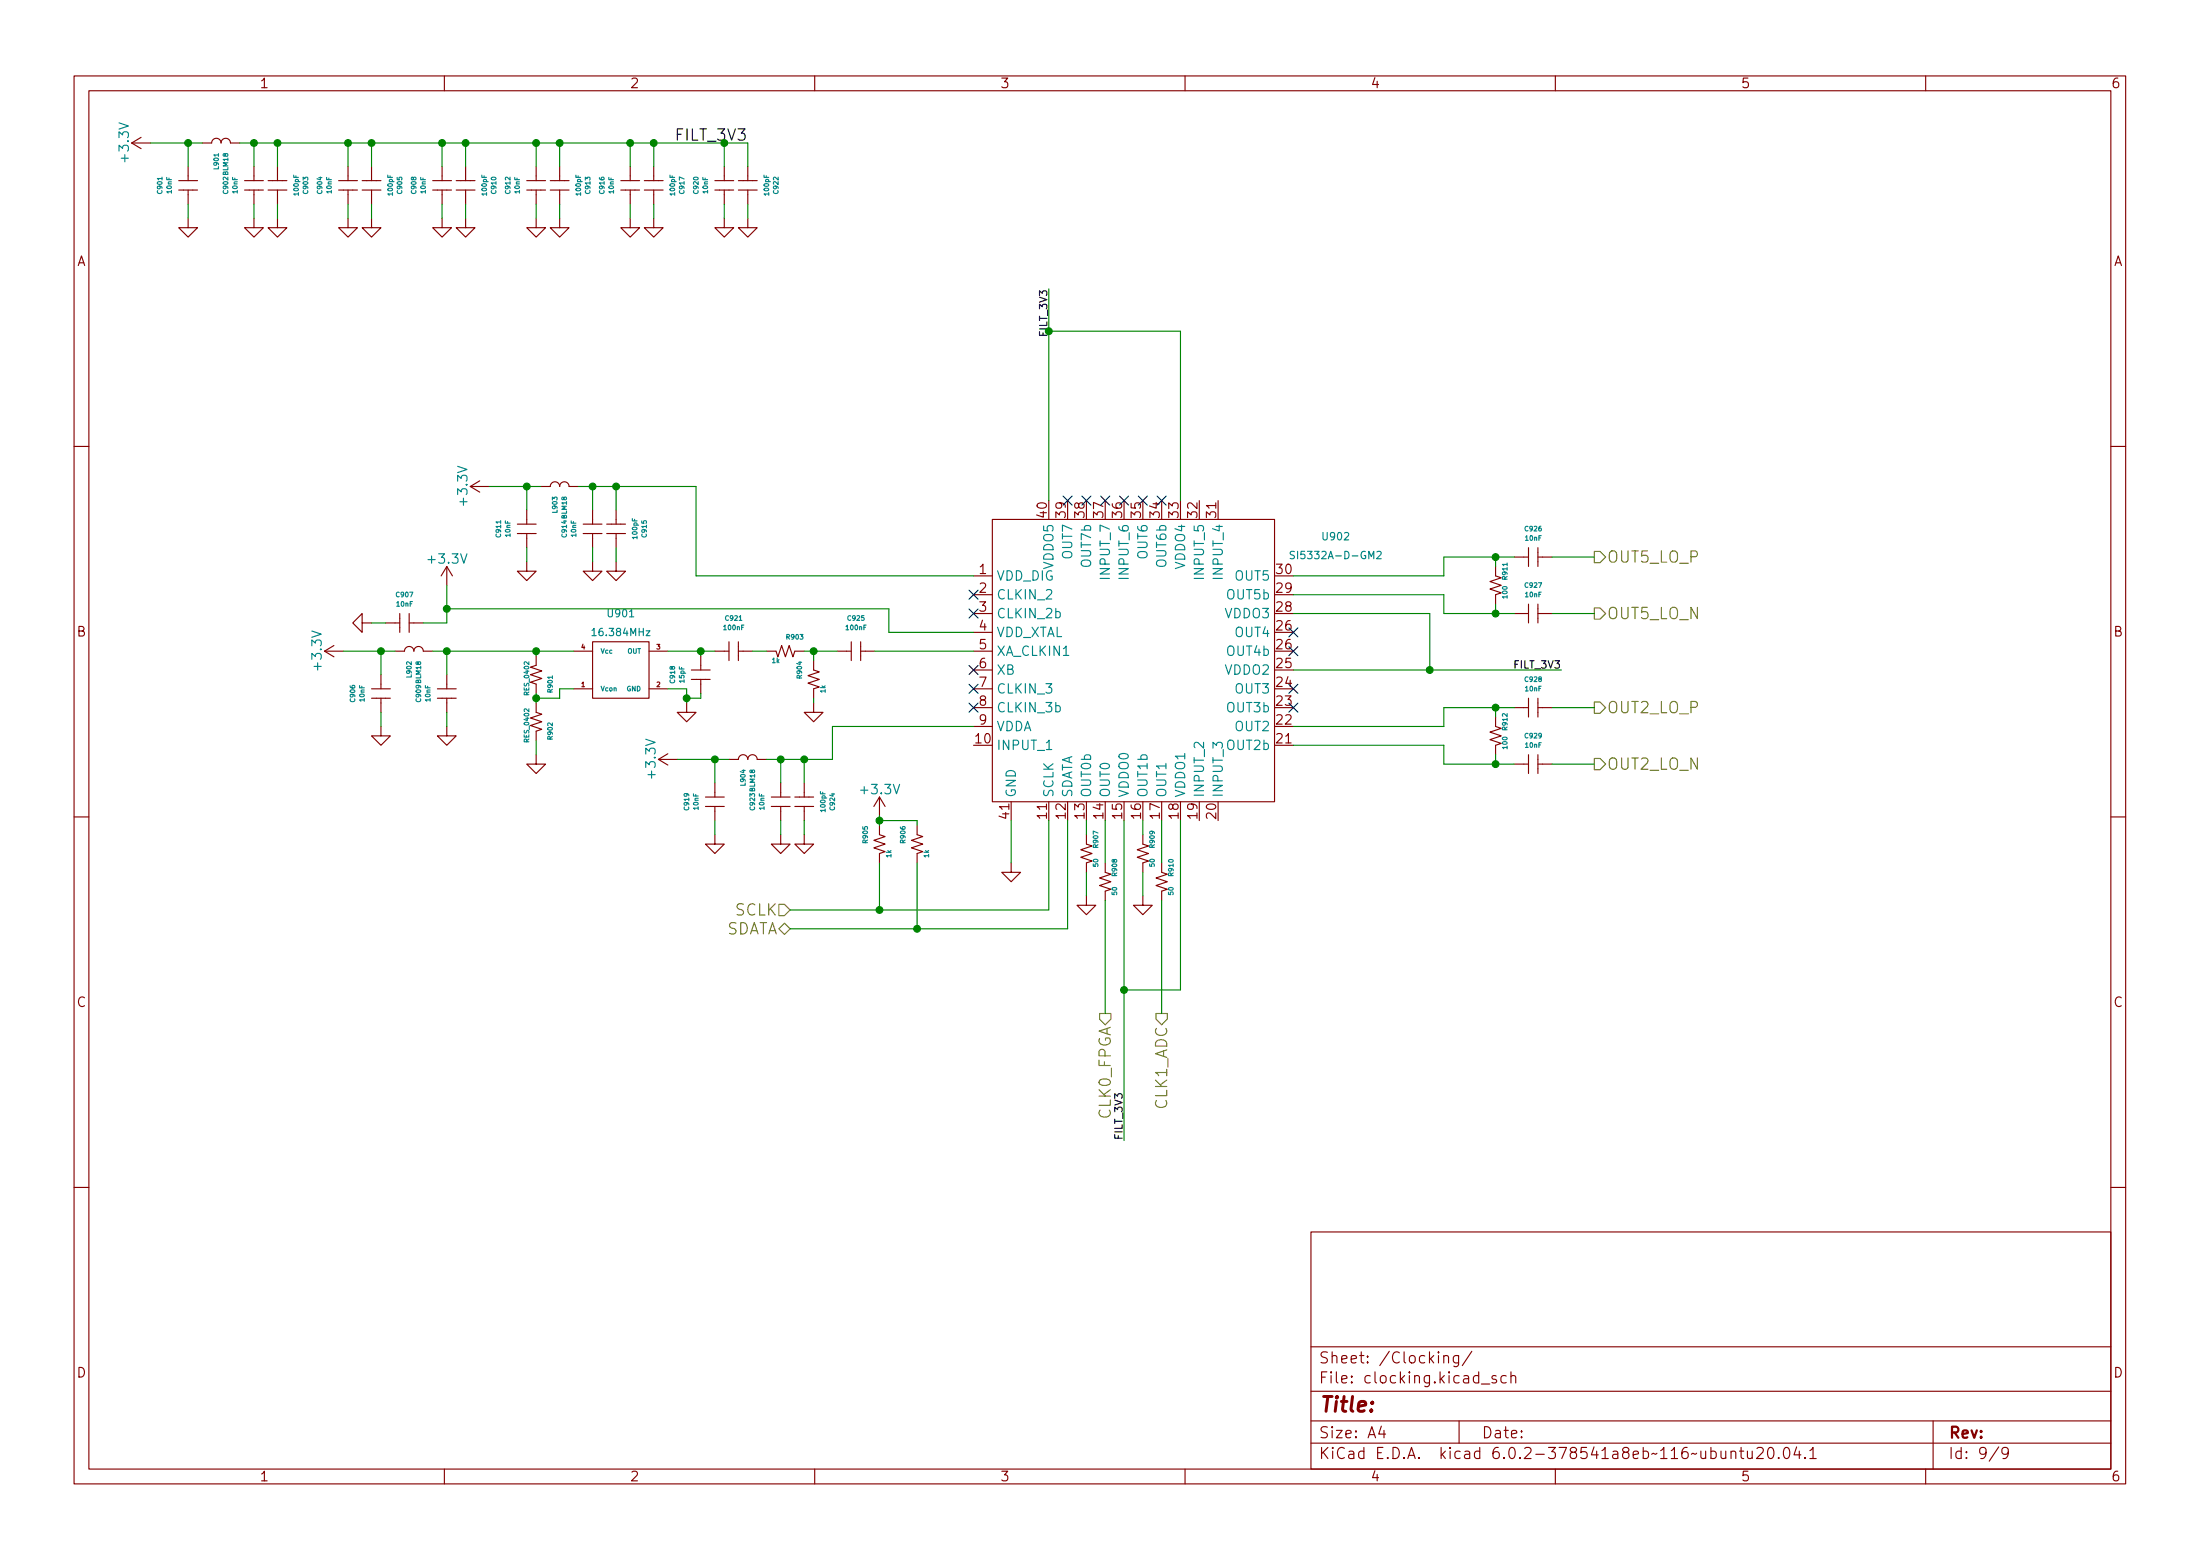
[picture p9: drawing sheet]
<svg xmlns="http://www.w3.org/2000/svg" width="297mm" height="210mm" viewBox="0 0 297 210" stroke-linecap="round" stroke-linejoin="round" font-family="sans-serif">
<g fill="none" stroke="#840000" stroke-width=".15">
<path d="M10 10.2h277v190.1h-277zM12 12.2h273v186.1h-273zM17.8 19.3l1.2 .8M17.8 19.3h2.5M19 18.5l-1.2 .8M27.3 19.3h1.3a.64 .64 0 0 1 .6-.6 .64 .64 0 0 1 .6 .6 .64 .64 0 0 1 .7-.6 .64 .64 0 0 1 .6 .6h1.3M60 10.2v2M110 10.2v2M160 10.2v2M210 10.2v2M260 10.2v2M24.1 24.4h2.6"/>
<path d="M24.1 25.6h2.6M25.4 29.5v1.2h-1.3l1.3 1.3 1.3-1.3h-1.3M25.4 22.5v1.9M25.4 25.6v2M33 24.4h2.6M33 25.6h2.6M34.3 29.5v1.2h-1.3l1.3 1.3 1.3-1.3h-1.3M34.3 22.5v1.9M34.3 25.6v2M36.2 24.4h2.5M36.2 25.6h2.5M37.5 29.5v1.2h-1.3l1.3 1.3 1.2-1.3h-1.2"/>
<path d="M37.5 22.5v1.9M37.5 25.6v2M45.7 24.4h2.6M45.7 25.6h2.6M47 29.5v1.2h-1.3l1.3 1.3 1.3-1.3h-1.3M47 22.5v1.9M47 25.6v2M48.9 24.4h2.5M48.9 25.6h2.5M50.2 29.5v1.2h-1.3l1.3 1.3 1.2-1.3h-1.2M50.2 22.5v1.9M50.2 25.6v2"/>
<path d="M58.4 24.4h2.6M58.4 25.6h2.6M59.7 29.5v1.2h-1.3l1.3 1.3 1.3-1.3h-1.3M59.7 22.5v1.9M59.7 25.6v2M61.6 24.4h2.5M61.6 25.6h2.5M62.9 29.5v1.2h-1.3l1.3 1.3 1.2-1.3h-1.2M62.9 22.5v1.9M62.9 25.6v2M71.1 24.4h2.6M71.1 25.6h2.6"/>
<path d="M72.4 29.5v1.2h-1.3l1.3 1.3 1.3-1.3h-1.3M72.4 22.5v1.9M72.4 25.6v2M74.3 24.4h2.5M74.3 25.6h2.5M75.6 29.5v1.2h-1.3l1.3 1.3 1.2-1.3h-1.2M75.6 22.5v1.9M75.6 25.6v2M83.8 24.4h2.6M83.8 25.6h2.6M85.1 29.5v1.2h-1.3l1.3 1.3 1.3-1.3h-1.3M85.1 22.5v1.9"/>
<path d="M85.1 25.6v2M87 24.4h2.5M87 25.6h2.5M88.3 29.5v1.2h-1.3l1.3 1.3 1.2-1.3h-1.2M88.3 22.5v1.9M88.3 25.6v2M96.5 24.4h2.6M96.5 25.6h2.6M97.8 29.5v1.2h-1.3l1.3 1.3 1.3-1.3h-1.3M97.8 22.5v1.9M97.8 25.6v2M99.7 24.4h2.5"/>
<path d="M99.7 25.6h2.5M101 29.5v1.2h-1.3l1.3 1.3 1.2-1.3h-1.2M101 22.5v1.9M101 25.6v2M10 60.2h2M60.3 76.4v2.6M60.3 76.4l-.7 1.3M60.3 76.4l.8 1.3M63.5 65.7h2.5M63.5 65.7l1.3 .7M64.8 64.9l-1.3 .8M69.8 70.7h2.6"/>
<path d="M69.8 72h2.6M71.1 75.8v1.3h-1.3l1.3 1.3 1.3-1.3h-1.3M71.1 68.8v1.9M71.1 72v1.9M73 65.7h1.3a.64 .64 0 0 1 .6-.7 .64 .64 0 0 1 .7 .7 .64 .64 0 0 1 .6-.7 .64 .64 0 0 1 .6 .7h1.3M78.7 70.7h2.6M78.7 72h2.6M80 75.8v1.3h-1.3l1.3 1.3 1.3-1.3h-1.3M80 68.8v1.9M80 72v1.9M81.9 70.7h2.6M81.9 72h2.6"/>
<path d="M83.2 75.8v1.3h-1.3l1.3 1.3 1.3-1.3h-1.3M83.2 68.8v1.9M83.2 72v1.9M131.4 77.7h2.6M134 70.1h38.1v38.1h-38.1zM164.5 67.6v2.5M201.9 76.4v1.3l.8 .3-1.5 .5 1.5 .5-1.5 .5 1.5 .5-.8 .3v1.2M204.5 75.2h1.9M206.4 73.9v2.5M207.6 75.2h1.9M207.6 73.9v2.5M285 60.2h2"/>
<path d="M43.8 87.9h2.6M43.8 87.9l1.3 .7M45.1 87.1l-1.3 .8M48.9 84.1v1.2l-1.3-1.2 1.3-1.3v1.3h1.3M50.2 93h2.5M50.2 94.2h2.5M51.4 98v1.3h-1.2l1.2 1.3 1.3-1.3h-1.3M51.4 91.1v1.9M51.4 94.2v1.9M52.1 84.1h1.9M53.3 87.9h1.3a.64 .64 0 0 1 .6-.7 .64 .64 0 0 1 .7 .7 .64 .64 0 0 1 .6-.7 .64 .64 0 0 1 .6 .7h1.3M54 82.8v2.5"/>
<path d="M55.2 84.1h1.9M55.2 82.8v2.5M59.1 93h2.5M59.1 94.2h2.5M60.3 98v1.3h-1.2l1.2 1.3 1.3-1.3h-1.3M60.3 91.1v1.9M60.3 94.2v1.9M72.4 94.9v1.2l.8 .3-1.6 .5 1.6 .5-1.6 .5 1.6 .5-.8 .3v1.2M72.4 88.5v1.3l-.8 .2 1.6 .5-1.6 .6 1.6 .5-1.6 .5 .8 .2v1.3M77.5 93h2.5M77.5 87.9h2.5M80 86.6h7.6v7.6h-7.6z"/>
<path d="M87.6 93h2.6M87.6 87.9h2.6M92.7 94.9v1.2h-1.3l1.3 1.3 1.3-1.3h-1.3M93.3 90.4h2.6M93.3 91.7h2.6M94.6 88.5v1.9M94.6 91.7v1.9M96.5 87.9h1.9M98.4 86.6v2.5M99.7 87.9h1.9M99.7 86.6v2.5M103.5 87.9h1.3l.2 .7 .5-1.5 .5 1.5 .6-1.5 .5 1.5 .2-.7h1.3"/>
<path d="M109.9 89.1v1.3l.7 .3-1.5 .5 1.5 .5-1.5 .5 1.5 .5-.7 .3v1.2M109.9 94.9v1.2h-1.3l1.3 1.3 1.2-1.3h-1.2M113 87.9h1.9M114.9 86.6v2.5M116.2 87.9h1.9M116.2 86.6v2.5M131.4 90.4h2.6M131.4 93h2.6M131.4 87.9h2.6M131.4 80.3h2.6M131.4 82.8h2.6M131.4 85.3h2.6"/>
<path d="M131.4 95.5h2.6M131.4 98h2.6M201.9 96.8v1.2l.8 .3-1.5 .5 1.5 .5-1.5 .5 1.5 .5-.8 .3v1.2M204.5 82.8h1.9M204.5 95.5h1.9M206.4 81.5v2.6M206.4 94.2v2.6M207.6 82.8h1.9M207.6 95.5h1.9M207.6 81.5v2.6M207.6 94.2v2.6M10 110.2h2"/>
<path d="M72.4 101.8v1.3h-1.3l1.3 1.3 1.3-1.3h-1.3M88.9 102.5l1.3 .7M88.9 102.5h2.5M90.2 101.7l-1.3 .8M95.2 108.8h2.6M95.2 107.6h2.6M96.5 112.6v1.3h-1.3l1.3 1.3 1.3-1.3h-1.3M96.5 105.7v1.9M96.5 108.8v1.9M98.4 102.5h1.3a.64 .64 0 0 1 .6-.7 .64 .64 0 0 1 .7 .7 .64 .64 0 0 1 .6-.7 .64 .64 0 0 1 .6 .7h1.3M104.1 108.8h2.6M104.1 107.6h2.6"/>
<path d="M105.4 112.6v1.3h-1.3l1.3 1.3 1.3-1.3h-1.3M105.4 105.7v1.9M105.4 108.8v1.9M107.3 108.8h2.6M107.3 107.6h2.6M108.6 112.6v1.3h-1.3l1.3 1.3 1.3-1.3h-1.3M108.6 105.7v1.9M108.6 108.8v1.9M118.7 111.4v1.2l.8 .3-1.5 .5 1.5 .5-1.5 .5 1.5 .5-.8 .3v1.3M118.7 107.6v2.5M118.7 107.6l-.7 1.2M118.7 107.6l.8 1.2"/>
<path d="M123.8 111.4v1.2l.8 .3-1.5 .5 1.5 .5-1.5 .5 1.5 .5-.8 .3v1.3M136.5 116.5v1.2h1.3l-1.3 1.3-1.2-1.3h1.2M136.5 108.2v2.5M141.6 108.2v2.5M146.7 112.6v1.3l.7 .3-1.5 .5 1.5 .5-1.5 .5 1.5 .5-.7 .3v1.2M149.2 116.5v1.2l.8 .3-1.5 .5 1.5 .5-1.5 .5 1.5 .5-.8 .3v1.2M154.3 112.6v1.3l.8 .3-1.6 .5 1.6 .5-1.6 .5 1.6 .5-.8 .3v1.2M156.8 116.5v1.2l.8 .3-1.5 .5 1.5 .5-1.5 .5 1.5 .5-.8 .3v1.2M172.1 100.6h2.5M204.5 103.1h1.9M206.4 101.8v2.6M207.6 101.8v2.6"/>
<path d="M207.6 103.1h1.9M285 110.2h2M146.7 120.9v1.3h1.3l-1.3 1.2-1.3-1.2h1.3M154.3 120.9v1.3h1.3l-1.3 1.2-1.3-1.2h1.3M10 160.2h2M177 166.3h108v32h-108zM285 160.2h2M60 198.3v2M110 198.3v2M160 198.3v2M177 194.8h108M177 191.8h108"/>
<path d="M177 187.8h108M177 181.8h108M186.5 192.5l-.4 1h1M186.9 193v1M194.9 183.1a.37 .37 0 0 1 .7 0v.8M194.9 182.9v1M196.9 182.9v1.2a.41 .41 0 0 1-.6 .3M196.9 183l-.4-.1-.3 .3v.4l.2 .3h.1h.4M197 191.8v3M198.7 182.4l-1.3 1.9M200 186.8h1.1M202 185.7l-.4-.1-.2 .2 .1 .3 .5 .1 .1 .1-.1 .3h-.1h-.5"/>
<path d="M203.4 185.7l-.5-.1-.3 .3v.4l.2 .3h.1h.5M204 185.8a.37 .37 0 0 1 .6 0v.8M204 185.1v1.5M210 198.3v2M233.7 196a.37 .37 0 0 1 .7 0v.8M233.7 195.8v1M234.9 195.8h.5M235.1 195.3v1.3v.2h.3M235.9 195.8l.1 1a.41 .41 0 0 0 .6-.1M236.6 195.8v1M237.2 195.5l.2-.2 .5 .1a.41 .41 0 0 1 .1 .6l-.9 .8h1M238.8 195.5a.36 .36 0 0 1 .4-.2 .36 .36 0 0 1 .2 .3 .77 .77 0 0 1-.4 1.2 .91 .91 0 0 1-.2-1.3z"/>
<path d="M240.1 196.7l.1 .1h-.1v-.1v.1M241 195.4a.36 .36 0 0 1 .6 .2 .77 .77 0 0 1-.5 1.2 1 1 0 0 1-.1-1.4zM242.6 195.3l-.4 1h.9M242.9 195.8v1M243.7 196.7l.1 .1h-.1h-.1l.1-.1v.1M244.4 195.8l.4-.5v1.5M244.4 196.8h.8M260 198.3v2M261 191.8v6.5M269.9 195.3l-1.3 1.9M271.2 196l-.3 .3h-.3l-.3-.3v-.4l.1-.2 .5-.1 .2 .2a.99 .99 0 0 1-.4 1.3h-.3"/>
</g>
<path d="M174.8 74.4h-.4l-.2 .2 .1 .2 .4 .2v.3l-.1 .1h-.4M185.9 74.5l.4-.1 .2 .3-.6 .7h.6M79.9 85.1l.3-.3v1M79.9 85.8h.6M143.6 88.5h.7" fill="none" stroke="#008484" stroke-width=".15"/>
<path d="M215.3 74.4h.7l.8 .8-.8 .7h-.7zM215.3 94.7h.7l.8 .8-.8 .8h-.7zM215.3 82h.7l.8 .8-.8 .8h-.7zM215.3 102.4h.7l.8 .7-.8 .8h-.7zM105.2 122h.7l.8 .8-.8 .8h-.7zM105.2 125.3l.7-.7 .8 .7-.8 .8zM148.5 136.8h1.5v.7l-.8 .8-.7-.8zM156.1 136.8h1.5v.7l-.8 .8-.7-.8z" fill="none" stroke="#848400" stroke-width=".15"/>
<g fill="none" stroke="#008400" stroke-width=".15">
<path d="M20.3 19.3h7M25.4 19.3v3.2M32.4 19.3h65.4v3.2M34.3 19.3v3.2M37.5 19.3v3.2M47 19.3v3.2M50.2 19.3v3.2M59.7 19.3v3.2M62.9 19.3v3.2M72.4 19.3v3.2M75.6 19.3v3.2M85.1 19.3v3.2"/>
<path d="M88.3 19.3v3.2M101 19.3v3.2M25.4 27.6v1.9M34.3 27.6v1.9M37.5 27.6v1.9M47 27.6v1.9M50.2 27.6v1.9M59.7 27.6v1.9M62.9 27.6v1.9M72.4 27.6v1.9M75.6 27.6v1.9M85.1 27.6v1.9"/>
<path d="M88.3 27.6v1.9M97.8 27.6v1.9M101 27.6v1.9M141.6 39v28.6M141.6 44.7h17.8v22.9M60.3 79v5.1h-3.2M66 65.7h7M71.1 65.7v3.1M71.1 73.9v1.9M78.1 65.7h15.9v12h37.4M80 65.7v3.1M80 73.9v1.9"/>
<path d="M83.2 65.7v3.1M83.2 73.9v1.9M201.9 75.2v1.2M204.5 75.2h-9.6v2.5h-20.3M209.5 75.2h5.8M46.4 87.9h6.9M50.2 84.1h1.9M51.4 87.9v3.2M51.4 96.1v1.9M58.4 87.9h19.1M60.3 82.2h59.7v3.1h11.4M60.3 87.9v3.2"/>
<path d="M60.3 96.1v1.9M72.4 87.9v.6M72.4 93.6v1.3M72.4 99.9v1.9M77.5 93h-1.9v1.2h-3.2M90.2 93h2.5v1.9M90.2 87.9h6.3M94.6 87.9v.6M94.6 93.6v.6h-1.9M101.6 87.9h1.9M108.6 87.9h4.4M109.9 87.9v1.2"/>
<path d="M109.9 94.2v.7M118.1 87.9h13.3M131.4 98h-19v4.5h-8.9M174.6 90.4h36.2M174.6 80.3h20.3v2.5h9.6M174.6 82.8h18.4v7.6M201.9 81.5v1.3M201.9 95.5v1.3M204.5 95.5h-9.6v2.5h-20.3M209.5 82.8h5.8M209.5 95.5h5.8M91.4 102.5h7"/>
<path d="M96.5 102.5v3.2M96.5 110.7v1.9M105.4 102.5v3.2M105.4 110.7v1.9M108.6 102.5v3.2M108.6 110.7v1.9M118.7 110.7h5.1v.7M118.7 110.1v1.3M118.7 116.5v6.3M123.8 116.5v8.8M136.5 110.7v5.8M141.6 110.7v12.1h-34.9"/>
<path d="M144.1 110.7v14.6h-37.4M146.7 110.7v1.9M146.7 117.7v3.2M149.2 110.7v5.8M151.8 110.7v43.2M154.3 110.7v1.9M154.3 117.7v3.2M156.8 110.7v5.8M159.4 110.7v22.9h-7.6M174.6 100.6h20.3v2.5h9.6M201.9 101.8v1.3M209.5 103.1h5.8"/>
<path d="M149.2 121.5v15.3M156.8 121.5v15.3"/>
</g>
<g fill="none" stroke="#000084" stroke-width=".15">
<path d="M130.8 79.6l1.3 1.3M132.1 79.6l-1.3 1.3M143.5 66.9l1.3 1.3M144.8 66.9l-1.3 1.3M146.1 66.9l1.2 1.3M147.3 66.9l-1.2 1.3M148.6 66.9l1.2 1.3M149.8 66.9l-1.2 1.3M151.2 66.9l1.2 1.3M152.4 66.9l-1.2 1.3M153.7 66.9l1.2 1.3M154.9 66.9l-1.2 1.3"/>
<path d="M156.2 66.9l1.3 1.3M157.5 66.9l-1.3 1.3M130.8 89.8l1.3 1.2M130.8 94.9l1.3 1.2M130.8 92.3l1.3 1.3M130.8 82.2l1.3 1.2M132.1 89.8l-1.3 1.2M132.1 94.9l-1.3 1.2M132.1 92.3l-1.3 1.3M132.1 82.2l-1.3 1.2M174 92.3l1.2 1.3M174 94.9l1.2 1.2"/>
<path d="M174 87.3l1.2 1.2M174 84.7l1.2 1.2M175.2 92.3l-1.2 1.3M175.2 94.9l-1.2 1.2M175.2 87.3l-1.2 1.2M175.2 84.7l-1.2 1.2"/>
</g>
<g fill="#008400" stroke="#008400" stroke-width=".15">
<circle cx="88.3" cy="19.3" r=".46"/>
<circle cx="59.7" cy="19.3" r=".46"/>
<circle cx="62.9" cy="19.3" r=".46"/>
<circle cx="85.1" cy="19.3" r=".46"/>
<circle cx="72.4" cy="19.3" r=".46"/>
<circle cx="75.6" cy="19.3" r=".46"/>
<circle cx="201.9" cy="103.1" r=".46"/>
<circle cx="201.9" cy="75.2" r=".46"/>
<circle cx="201.9" cy="82.8" r=".46"/>
<circle cx="201.9" cy="95.5" r=".46"/>
<circle cx="193" cy="90.4" r=".46"/>
<circle cx="60.3" cy="87.9" r=".46"/>
<circle cx="72.4" cy="87.9" r=".46"/>
<circle cx="72.4" cy="94.2" r=".46"/>
<circle cx="71.1" cy="65.7" r=".46"/>
<circle cx="51.4" cy="87.9" r=".46"/>
<circle cx="151.8" cy="133.6" r=".46"/>
<circle cx="123.8" cy="125.3" r=".46"/>
<circle cx="118.7" cy="122.8" r=".46"/>
<circle cx="96.5" cy="102.5" r=".46"/>
<circle cx="83.2" cy="65.7" r=".46"/>
<circle cx="80" cy="65.7" r=".46"/>
<circle cx="92.7" cy="94.2" r=".46"/>
<circle cx="109.9" cy="87.9" r=".46"/>
<circle cx="94.6" cy="87.9" r=".46"/>
<circle cx="141.6" cy="44.7" r=".46"/>
<circle cx="60.3" cy="82.2" r=".46"/>
<circle cx="47" cy="19.3" r=".46"/>
<circle cx="37.5" cy="19.3" r=".46"/>
<circle cx="34.3" cy="19.3" r=".46"/>
<circle cx="25.4" cy="19.3" r=".46"/>
<circle cx="50.2" cy="19.3" r=".46"/>
<circle cx="118.7" cy="110.7" r=".46"/>
<circle cx="105.4" cy="102.5" r=".46"/>
<circle cx="108.6" cy="102.5" r=".46"/>
</g>
<text font-size="2.8" fill="#840000" x="178" y="190.6">Title:</text>
<text font-size="2.1" fill="#008400" x="91.5" y="19">FILT_3V3</text>
<g font-size="2.1" fill="#848400">
<text x="216.9" y="75.9">OUT5_LO_P</text>
<text x="216.9" y="83.6">OUT5_LO_N</text>
<text x="216.9" y="96.3">OUT2_LO_P</text>
<text x="216.9" y="103.9">OUT2_LO_N</text>
<text x="99.3" y="123.6">SCLK</text>
<text x="97.7" y="126.1">SDATA</text>
<text x="157.6" y="149.7" transform="rotate(-90 157.6 149.7)">CLK1_ADC</text>
<text x="150" y="151" transform="rotate(-90 150 151)">CLK0_FPGA</text>
</g>
<g font-size="2.1" fill="#840000">
<text x="178" y="184">Sheet: /Clocking/</text>
<text x="178" y="186.7">File: clocking.kicad_sch</text>
<text x="178" y="196.9">KiCad E.D.A. kicad 6.0.2-378541a8eb~116~ubuntu20.04.1</text>
<text x="178" y="194.1">Size: A4</text>
<text x="200" y="194.1">Date:</text>
<text x="263" y="194.1">Rev:</text>
<text x="263" y="196.9">Id: 9/9</text>
</g>
<g font-size="1.8" fill="#840000">
<text x="35" y="11.9">1</text>
<text x="85" y="11.9">2</text>
<text x="135" y="11.9">3</text>
<text x="185" y="11.9">4</text>
<text x="235" y="11.9">5</text>
<text x="285" y="11.9">6</text>
<text x="10.3" y="35.9">A</text>
<text x="285.3" y="35.9">A</text>
<text x="141.4" y="69.8" transform="rotate(-90 141.4 69.8)">40</text>
<text x="143.9" y="69.8" transform="rotate(-90 143.9 69.8)">39</text>
<text x="146.4" y="69.8" transform="rotate(-90 146.4 69.8)">38</text>
<text x="149" y="69.8" transform="rotate(-90 149 69.8)">37</text>
<text x="151.5" y="69.8" transform="rotate(-90 151.5 69.8)">36</text>
<text x="154.1" y="69.8" transform="rotate(-90 154.1 69.8)">35</text>
<text x="156.6" y="69.8" transform="rotate(-90 156.6 69.8)">34</text>
<text x="159.1" y="69.8" transform="rotate(-90 159.1 69.8)">33</text>
<text x="161.7" y="69.8" transform="rotate(-90 161.7 69.8)">32</text>
<text x="164.2" y="69.8" transform="rotate(-90 164.2 69.8)">31</text>
<text x="132.2" y="77.5">1</text>
<text x="172.4" y="77.5">30</text>
<text x="132.2" y="80">2</text>
<text x="132.2" y="82.5">3</text>
<text x="172.4" y="82.5">28</text>
<text x="172.4" y="80">29</text>
<text x="10.3" y="85.9">B</text>
<text x="132.2" y="85.1">4</text>
<text x="132.2" y="87.6">5</text>
<text x="172.4" y="85.1">26</text>
<text x="172.4" y="87.6">26</text>
<text x="285.3" y="85.9">B</text>
<text x="132.2" y="90.2">6</text>
<text x="132.2" y="92.7">7</text>
<text x="132.2" y="95.2">8</text>
<text x="172.4" y="95.2">23</text>
<text x="172.4" y="92.7">24</text>
<text x="172.4" y="90.2">25</text>
<text x="131.7" y="100.3">10</text>
<text x="132.2" y="97.8">9</text>
<text x="172.4" y="100.3">21</text>
<text x="172.4" y="97.8">22</text>
<text x="136.3" y="110.5" transform="rotate(-90 136.3 110.5)">41</text>
<text x="141.4" y="110.5" transform="rotate(-90 141.4 110.5)">11</text>
<text x="143.9" y="110.5" transform="rotate(-90 143.9 110.5)">12</text>
<text x="146.4" y="110.5" transform="rotate(-90 146.4 110.5)">13</text>
<text x="149" y="110.5" transform="rotate(-90 149 110.5)">14</text>
<text x="151.5" y="110.5" transform="rotate(-90 151.5 110.5)">15</text>
<text x="154.1" y="110.5" transform="rotate(-90 154.1 110.5)">16</text>
<text x="156.6" y="110.5" transform="rotate(-90 156.6 110.5)">17</text>
<text x="159.1" y="110.5" transform="rotate(-90 159.1 110.5)">18</text>
<text x="161.7" y="110.5" transform="rotate(-90 161.7 110.5)">19</text>
<text x="164.2" y="110.5" transform="rotate(-90 164.2 110.5)">20</text>
<text x="10.3" y="135.9">C</text>
<text x="285.3" y="135.9">C</text>
<text x="10.3" y="185.9">D</text>
<text x="285.3" y="185.9">D</text>
<text x="35" y="199.9">1</text>
<text x="85" y="199.9">2</text>
<text x="135" y="199.9">3</text>
<text x="185" y="199.9">4</text>
<text x="235" y="199.9">5</text>
<text x="285" y="199.9">6</text>
</g>
<g font-size="1.8" fill="#008484">
<text x="17.4" y="21.6" transform="rotate(-90 17.4 21.6)">+3.3V</text>
<text x="63.1" y="68" transform="rotate(-90 63.1 68)">+3.3V</text>
<text x="58" y="76.1">+3.3V</text>
<text x="142.2" y="76.7" transform="rotate(-90 142.2 76.7)">VDDO5</text>
<text x="144.8" y="75.3" transform="rotate(-90 144.8 75.3)">OUT7</text>
<text x="147.3" y="76.4" transform="rotate(-90 147.3 76.4)">OUT7b</text>
<text x="149.9" y="77.9" transform="rotate(-90 149.9 77.9)">INPUT_7</text>
<text x="152.4" y="77.9" transform="rotate(-90 152.4 77.9)">INPUT_6</text>
<text x="154.9" y="75.3" transform="rotate(-90 154.9 75.3)">OUT6</text>
<text x="157.5" y="76.4" transform="rotate(-90 157.5 76.4)">OUT6b</text>
<text x="160" y="76.7" transform="rotate(-90 160 76.7)">VDDO4</text>
<text x="162.6" y="77.9" transform="rotate(-90 162.6 77.9)">INPUT_5</text>
<text x="165.1" y="77.9" transform="rotate(-90 165.1 77.9)">INPUT_4</text>
<text x="134.5" y="78.4">VDD_DIG</text>
<text x="134.5" y="80.9">CLKIN_2</text>
<text x="134.5" y="83.4">CLKIN_2b</text>
<text x="165.5" y="83.4">VDDO3</text>
<text x="165.8" y="80.9">OUT5b</text>
<text x="166.9" y="78.4">OUT5</text>
<text x="134.5" y="86">VDD_XTAL</text>
<text x="134.5" y="88.5">XA_CLKIN1</text>
<text x="165.8" y="88.5">OUT4b</text>
<text x="166.9" y="86">OUT4</text>
<text x="43.4" y="90.2" transform="rotate(-90 43.4 90.2)">+3.3V</text>
<text x="134.5" y="91.1">XB</text>
<text x="134.5" y="93.6">CLKIN_3</text>
<text x="165.5" y="91.1">VDDO2</text>
<text x="166.9" y="93.6">OUT3</text>
<text x="134.5" y="101.2">INPUT_1</text>
<text x="134.5" y="96.1">CLKIN_3b</text>
<text x="134.5" y="98.7">VDDA</text>
<text x="165.8" y="101.2">OUT2b</text>
<text x="165.8" y="96.1">OUT3b</text>
<text x="166.9" y="98.7">OUT2</text>
<text x="88.5" y="104.8" transform="rotate(-90 88.5 104.8)">+3.3V</text>
<text x="116.4" y="107.2">+3.3V</text>
<text x="137.2" y="107.7" transform="rotate(-90 137.2 107.7)">GND</text>
<text x="142.2" y="107.7" transform="rotate(-90 142.2 107.7)">SCLK</text>
<text x="144.8" y="107.7" transform="rotate(-90 144.8 107.7)">SDATA</text>
<text x="147.3" y="107.7" transform="rotate(-90 147.3 107.7)">OUT0b</text>
<text x="149.9" y="107.7" transform="rotate(-90 149.9 107.7)">OUT0</text>
<text x="152.4" y="107.7" transform="rotate(-90 152.4 107.7)">VDDO0</text>
<text x="154.9" y="107.7" transform="rotate(-90 154.9 107.7)">OUT1b</text>
<text x="157.5" y="107.7" transform="rotate(-90 157.5 107.7)">OUT1</text>
<text x="160" y="107.7" transform="rotate(-90 160 107.7)">VDDO1</text>
<text x="162.6" y="107.7" transform="rotate(-90 162.6 107.7)">INPUT_2</text>
<text x="165.1" y="107.7" transform="rotate(-90 165.1 107.7)">INPUT_3</text>
</g>
<g font-size="1.4">
<text x="141.4" y="45.2" transform="rotate(-90 141.4 45.2)">FILT_3V3</text>
<text x="204.6" y="90.2">FILT_3V3</text>
<text x="151.6" y="153.9" transform="rotate(-90 151.6 153.9)">FILT_3V3</text>
</g>
<g font-size="1.4" fill="#008484">
<text x="175.2" y="75.4">SI5332A-D-GM2</text>
<text x="178.7" y="72.9">U902</text>
<text x="82.2" y="83.3">U901</text>
<text x="80.3" y="85.8">16.384MHz</text>
</g>
<g font-size=".9" fill="#008484">
<text x="29.5" y="22.8" transform="rotate(-90 29.5 22.8)">L901</text>
<text x="21.9" y="26.1" transform="rotate(-90 21.9 26.1)">C901</text>
<text x="23.2" y="26" transform="rotate(-90 23.2 26)">10nF</text>
<text x="30.8" y="26.1" transform="rotate(-90 30.8 26.1)">C902 BLM18</text>
<text x="32.1" y="26" transform="rotate(-90 32.1 26)">10nF</text>
<text x="40.3" y="26.3" transform="rotate(-90 40.3 26.3)">100pF</text>
<text x="41.6" y="26.1" transform="rotate(-90 41.6 26.1)">C903</text>
<text x="43.5" y="26.1" transform="rotate(-90 43.5 26.1)">C904</text>
<text x="44.8" y="26" transform="rotate(-90 44.8 26)">10nF</text>
<text x="53" y="26.3" transform="rotate(-90 53 26.3)">100pF</text>
<text x="54.3" y="26.1" transform="rotate(-90 54.3 26.1)">C905</text>
<text x="56.2" y="26.1" transform="rotate(-90 56.2 26.1)">C908</text>
<text x="57.5" y="26" transform="rotate(-90 57.5 26)">10nF</text>
<text x="65.7" y="26.3" transform="rotate(-90 65.7 26.3)">100pF</text>
<text x="67" y="26.1" transform="rotate(-90 67 26.1)">C910</text>
<text x="68.9" y="26.1" transform="rotate(-90 68.9 26.1)">C912</text>
<text x="70.2" y="26" transform="rotate(-90 70.2 26)">10nF</text>
<text x="78.4" y="26.3" transform="rotate(-90 78.4 26.3)">100pF</text>
<text x="79.7" y="26.1" transform="rotate(-90 79.7 26.1)">C913</text>
<text x="81.6" y="26.1" transform="rotate(-90 81.6 26.1)">C916</text>
<text x="82.9" y="26" transform="rotate(-90 82.9 26)">10nF</text>
<text x="91.1" y="26.3" transform="rotate(-90 91.1 26.3)">100pF</text>
<text x="92.4" y="26.1" transform="rotate(-90 92.4 26.1)">C917</text>
<text x="94.3" y="26.1" transform="rotate(-90 94.3 26.1)">C920</text>
<text x="95.6" y="26" transform="rotate(-90 95.6 26)">10nF</text>
<text x="103.8" y="26.3" transform="rotate(-90 103.8 26.3)">100pF</text>
<text x="105.1" y="26.1" transform="rotate(-90 105.1 26.1)">C922</text>
<text x="75.2" y="69.1" transform="rotate(-90 75.2 69.1)">L903</text>
<text x="206" y="71.7">C926</text>
<text x="67.6" y="72.4" transform="rotate(-90 67.6 72.4)">C911</text>
<text x="68.9" y="72.4" transform="rotate(-90 68.9 72.4)">10nF</text>
<text x="76.5" y="72.4" transform="rotate(-90 76.5 72.4)">C914 BLM18</text>
<text x="77.8" y="72.4" transform="rotate(-90 77.8 72.4)">10nF</text>
<text x="86" y="72.6" transform="rotate(-90 86 72.6)">100pF</text>
<text x="87.3" y="72.4" transform="rotate(-90 87.3 72.4)">C915</text>
<text x="206" y="73">10nF</text>
<text x="53.6" y="80.6">C907</text>
<text x="53.6" y="81.8">10nF</text>
<text x="98" y="83.8">C921</text>
<text x="114.5" y="83.8">C925</text>
<text x="203.5" y="80.7" transform="rotate(-90 203.5 80.7)">100</text>
<text x="203.5" y="78.1" transform="rotate(-90 203.5 78.1)">R911</text>
<text x="206" y="79.3">C927</text>
<text x="206" y="80.6">10nF</text>
<text x="81" y="88.2">Vcc</text>
<text x="84.7" y="88.2">OUT</text>
<text x="97.8" y="85">100nF</text>
<text x="104.2" y="89.5">1k</text>
<text x="106.3" y="86.3">R903</text>
<text x="114.3" y="85">100nF</text>
<text x="47.9" y="94.7" transform="rotate(-90 47.9 94.7)">C906</text>
<text x="49.2" y="94.6" transform="rotate(-90 49.2 94.6)">10nF</text>
<text x="55.6" y="91.4" transform="rotate(-90 55.6 91.4)">L902</text>
<text x="56.8" y="94.7" transform="rotate(-90 56.8 94.7)">C909 BLM18</text>
<text x="58.1" y="94.6" transform="rotate(-90 58.1 94.6)">10nF</text>
<text x="71.4" y="93.7" transform="rotate(-90 71.4 93.7)">RES_0402</text>
<text x="74.6" y="93.4" transform="rotate(-90 74.6 93.4)">R901</text>
<text x="81" y="93.3">Vcon</text>
<text x="84.6" y="93.3">GND</text>
<text x="91.1" y="92.1" transform="rotate(-90 91.1 92.1)">C918</text>
<text x="92.4" y="92.1" transform="rotate(-90 92.4 92.1)">15pF</text>
<text x="108.3" y="91.5" transform="rotate(-90 108.3 91.5)">R904</text>
<text x="111.4" y="93.5" transform="rotate(-90 111.4 93.5)">1k</text>
<text x="206" y="92">C928</text>
<text x="206" y="93.3">10nF</text>
<text x="71.4" y="100" transform="rotate(-90 71.4 100)">RES_0402</text>
<text x="74.6" y="99.7" transform="rotate(-90 74.6 99.7)">R902</text>
<text x="203.5" y="101" transform="rotate(-90 203.5 101)">100</text>
<text x="203.5" y="98.5" transform="rotate(-90 203.5 98.5)">R912</text>
<text x="206" y="99.6">C929</text>
<text x="206" y="100.9">10nF</text>
<text x="100.6" y="106" transform="rotate(-90 100.6 106)">L904</text>
<text x="93" y="109.3" transform="rotate(-90 93 109.3)">C919</text>
<text x="94.3" y="109.2" transform="rotate(-90 94.3 109.2)">10nF</text>
<text x="101.9" y="109.3" transform="rotate(-90 101.9 109.3)">C923 BLM18</text>
<text x="103.2" y="109.2" transform="rotate(-90 103.2 109.2)">10nF</text>
<text x="111.4" y="109.5" transform="rotate(-90 111.4 109.5)">100pF</text>
<text x="112.7" y="109.3" transform="rotate(-90 112.7 109.3)">C924</text>
<text x="117.2" y="113.7" transform="rotate(-90 117.2 113.7)">R905</text>
<text x="122.2" y="113.7" transform="rotate(-90 122.2 113.7)">R906</text>
<text x="120.3" y="115.7" transform="rotate(-90 120.3 115.7)">1k</text>
<text x="125.4" y="115.7" transform="rotate(-90 125.4 115.7)">1k</text>
<text x="148.3" y="116.9" transform="rotate(-90 148.3 116.9)">50</text>
<text x="148.3" y="114.3" transform="rotate(-90 148.3 114.3)">R907</text>
<text x="150.8" y="118.2" transform="rotate(-90 150.8 118.2)">R908</text>
<text x="155.9" y="116.9" transform="rotate(-90 155.9 116.9)">50</text>
<text x="155.9" y="114.3" transform="rotate(-90 155.9 114.3)">R909</text>
<text x="158.4" y="118.2" transform="rotate(-90 158.4 118.2)">R910</text>
<text x="150.8" y="120.7" transform="rotate(-90 150.8 120.7)">50</text>
<text x="158.4" y="120.7" transform="rotate(-90 158.4 120.7)">50</text>
</g>
<g font-size=".9" fill="#840000">
<text x="78.5" y="87.6">4</text>
<text x="88.7" y="87.6">3</text>
<text x="78.5" y="92.7">1</text>
<text x="88.7" y="92.7">2</text>
</g>
</svg>
